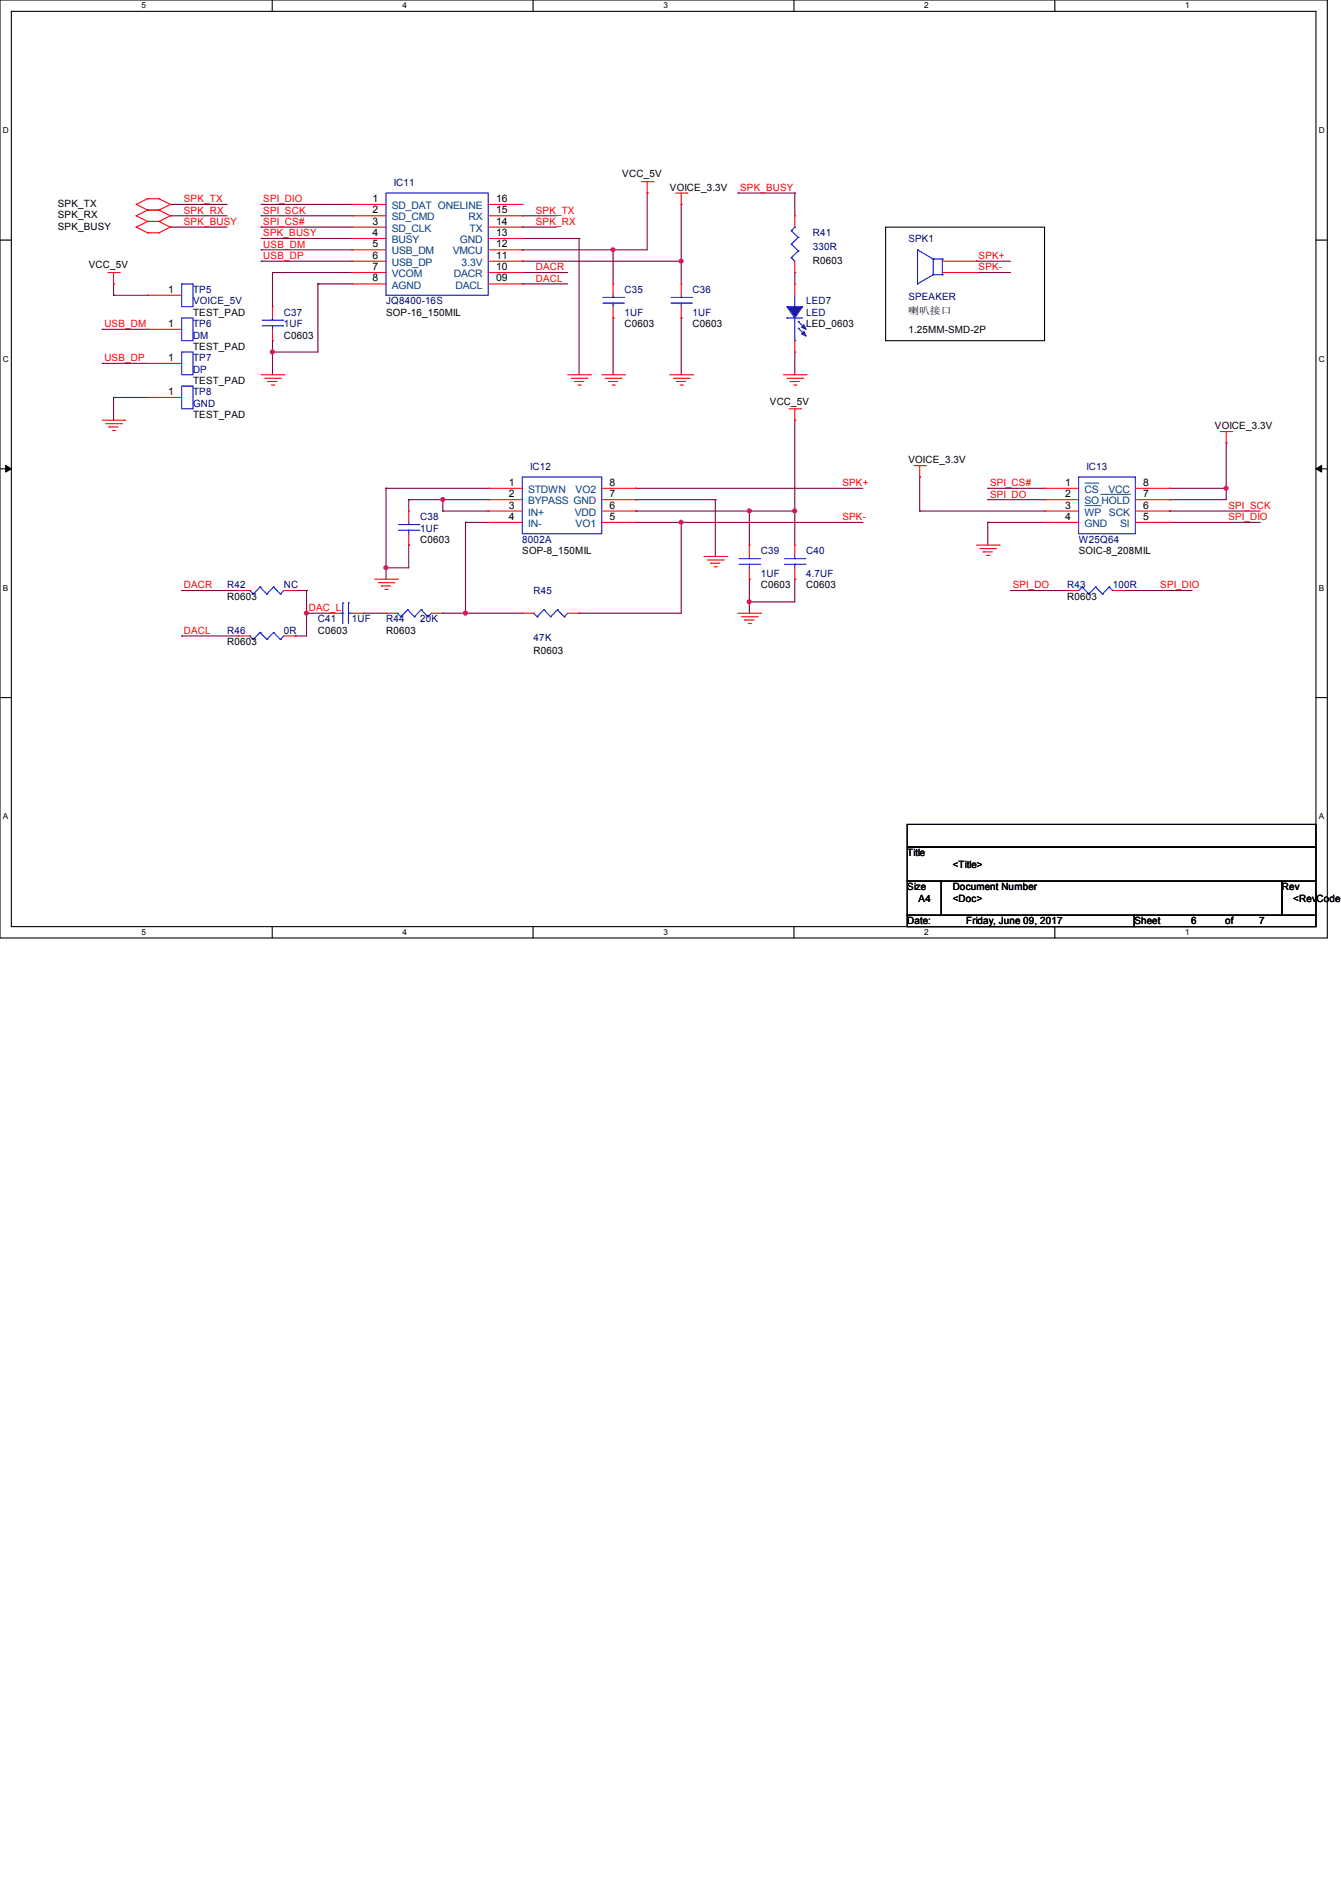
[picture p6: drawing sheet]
<svg xmlns="http://www.w3.org/2000/svg" width="210mm" height="297mm" viewBox="0 0 210 297" stroke-linecap="round" stroke-linejoin="round" font-family="sans-serif">
<path d="M0 0h207.9v146.9h-207.9zM1.8 1.8h204.3v143.3h-204.3z" fill="none" stroke="#000" stroke-width=".17"/>
<g fill="#fff">
<path d="M22.2 .2h.7v1.4h-.7z"/>
<path d="M22.2 145.2h.7v1.4h-.7z"/>
</g>
<path d="M42.6 0v1.8M42.6 145.1v1.8" fill="none" stroke="#000" stroke-width=".17"/>
<g fill="#fff">
<path d="M63 .2h.7v1.4h-.7z"/>
<path d="M63 145.2h.7v1.4h-.7z"/>
</g>
<path d="M83.5 0v1.8M83.5 145.1v1.8" fill="none" stroke="#000" stroke-width=".17"/>
<g fill="#fff">
<path d="M103.9 .2h.7v1.4h-.7z"/>
<path d="M103.9 145.2h.7v1.4h-.7z"/>
</g>
<path d="M124.3 0v1.8M124.3 145.1v1.8" fill="none" stroke="#000" stroke-width=".17"/>
<g fill="#fff">
<path d="M144.7 .2h.7v1.4h-.7z"/>
<path d="M144.7 145.2h.7v1.4h-.7z"/>
</g>
<path d="M165.2 0v1.8M165.2 145.1v1.8" fill="none" stroke="#000" stroke-width=".17"/>
<g fill="#fff">
<path d="M185.6 .2h.7v1.4h-.7z"/>
<path d="M185.6 145.2h.7v1.4h-.7z"/>
<path d="M.5 19.7h.9v1.4h-.9z"/>
<path d="M206.5 19.7h.9v1.4h-.9z"/>
<path d="M.5 55.5h.9v1.4h-.9z"/>
<path d="M206.5 55.5h.9v1.4h-.9z"/>
</g>
<path d="M0 37.6h1.8M206.1 37.6h1.8" fill="none" stroke="#000" stroke-width=".17"/>
<g fill="#fff">
<path d="M.5 91.3h.8v1.4h-.8z"/>
<path d="M206.5 91.3h.8v1.4h-.8z"/>
</g>
<path d="M0 73.4h1.8M206.1 73.4h1.8" fill="none" stroke="#000" stroke-width=".17"/>
<path d="M.9 72.9l.9 .5-.9 .5zM206.1 73.4l.9-.5v1z" fill="#000" stroke="#000" stroke-width=".16"/>
<g fill="#fff">
<path d="M.5 127.1h.8v1.4h-.8z"/>
<path d="M206.5 127.1h.8v1.4h-.8z"/>
</g>
<path d="M138.7 35.6h24.9v17.7h-24.9zM0 109.2h1.8M206.1 109.2h1.8M142.1 129.1h64v3.5h-64zM142.1 132.6h64v5.4h-64zM142.1 138h5.3v5.3h-5.3zM147.4 138h53.3v5.3h-53.3zM200.7 138h5.4v5.3h-5.4zM142.1 143.3h35.5v1.8h-35.5zM177.6 143.3h28.5v1.8h-28.5z" fill="none" stroke="#000" stroke-width=".17"/>
<g fill="none" stroke="#800040" stroke-width=".17">
<path d="M26.7 32h.1M26.7 33.8h.1M26.7 35.6h.1M26.7 32h8.9M26.7 33.8h8.9M26.7 35.6h8.9M40.9 32h.1M40.9 33.8h.1M40.9 35.6h.1M40.9 37.3h.1M40.9 39.1h.1M40.9 32h14.2"/>
<path d="M40.9 33.8h14.2M40.9 35.6h14.2M40.9 37.3h14.2M40.9 39.1h14.2M81.8 33.8h.1M81.8 35.6h.1M81.8 37.3h.1M81.8 39.1h.1M81.8 33.8h5.3M81.8 35.6h5.3M81.8 37.3h8.9M90.7 37.3h.1"/>
<path d="M90.7 37.3v21.4M96 39.1h.1M96 39.1v5.3M101.3 30.2h.1M101.3 30.2v8.9h-19.5M106.7 32h.1M106.7 32v12.4M115.6 30.2h.1M115.6 30.2h8.9M124.5 30.2h.1M124.5 30.2v3.6M16 51.6h.1"/>
<path d="M16 56.9h.1M16 51.6h7.1M16 56.9h7.1M17.8 46.2h.1M17.8 44.4h.1M17.8 46.2h5.3M17.8 44.4v1.8M40.9 40.9h.1M40.9 40.9h14.2M42.7 53.3h.1M42.7 55.1h.1M42.7 42.7h.1"/>
<path d="M42.7 42.7v5.3M42.7 53.3v5.4M42.7 42.7h12.4M49.8 44.4h.1M49.8 44.4h5.3M49.8 44.4v10.7h-7.1M81.8 40.9h.1M81.8 42.7h.1M81.8 44.4h.1M81.8 40.9h24.9M81.8 42.7h7.1M81.8 44.4h7.1"/>
<path d="M96 49.8h.1M96 49.8v8.9M106.7 49.8h.1M106.7 40.9h.1M106.7 49.8v8.9M124.5 42.7h.1M124.5 55.1h.1M124.5 42.7v1.7M124.5 55.1v3.6M152.9 40.9h.1M152.9 42.7h.1M152.9 40.9h5.3"/>
<path d="M152.9 42.7h5.3M17.8 62.2h.1M17.8 62.2v3.6M17.8 62.2h5.3M60.5 76.5h.1M60.5 76.5v14.2M60.5 76.5h16M64 78.2h.1M64 78.2h12.5M64 78.2v1.8M69.3 78.2h.1M69.3 78.2v1.8"/>
<path d="M99.6 78.2h.1M99.6 76.5h.1M99.6 76.5h35.5M99.6 78.2h12.4M112 78.2h.1M112 78.2v8.9M124.5 65.8h.1M124.5 65.8v19.5M144 74.7h.1M144 74.7v5.3M154.7 76.5h.1M154.7 78.2h.1"/>
<path d="M154.7 76.5h8.9M154.7 78.2h8.9M183.1 76.5h.1M183.1 78.2h.1M183.1 76.5h8.9M192 69.3h.1M192 76.5h.1M192 69.3v8.9h-8.9M28.4 92.5h.1M28.4 99.6h.1M28.4 92.5h8.9M28.4 99.6h8.9"/>
<path d="M46.2 92.5h.1M46.2 99.6h.1M46.2 92.5h1.8M48 92.5h.1M48 96h.1M48 92.5v7.1h-1.8M48 96h3.6M56.9 96h.1M56.9 96h3.6M60.5 88.9h.1M64 85.3h.1M64 85.3v3.6h-3.5"/>
<path d="M69.3 80h.1M69.3 96h.1M69.3 80h7.2M69.3 96h12.5M72.9 81.8h.1M72.9 96h.1M72.9 81.8h3.6M72.9 81.8v14.2M90.7 96h.1M99.6 81.8h.1M99.6 80h.1M99.6 81.8h35.5"/>
<path d="M99.6 80h24.9M106.7 81.8h.1M106.7 81.8v14.2h-16M117.3 80h.1M117.3 94.2h.1M117.3 90.7h.1M117.3 80v5.3M117.3 90.7v5.3M124.5 80h.1M124.5 90.7h.1M124.5 90.7v3.5h-7.2M144 80h.1"/>
<path d="M144 80h19.6M154.7 81.8h.1M154.7 81.8h8.9M154.7 81.8v3.5M158.2 92.5h.1M158.2 92.5h8.9M176 92.5h.1M176 92.5h10.7M183.1 80h.1M183.1 81.8h.1M183.1 81.8h14.3M183.1 80h14.3"/>
</g>
<g fill="#f0f" stroke="#f0f" stroke-width=".17">
<circle cx="192" cy="76.4" r=".32"/>
<circle cx="60.4" cy="88.9" r=".32"/>
<circle cx="48" cy="96" r=".32"/>
<circle cx="72.9" cy="96" r=".32"/>
<circle cx="106.7" cy="81.8" r=".32"/>
<circle cx="124.4" cy="80" r=".32"/>
<circle cx="117.3" cy="94.2" r=".32"/>
<circle cx="42.7" cy="55.1" r=".32"/>
<circle cx="96" cy="39.1" r=".32"/>
<circle cx="106.7" cy="40.9" r=".32"/>
<circle cx="69.3" cy="78.2" r=".32"/>
<circle cx="117.3" cy="80" r=".32"/>
</g>
<g fill="none" stroke="#f00" stroke-width=".17">
<path d="M21.3 32h.1M21.3 33.8h.1M21.3 35.6h.1M21.3 32l1.8 .9M21.3 33.8l1.8 .9M21.3 35.6l1.8 .8M23.1 31.1h.1M23.1 32.9h.1M23.1 34.7h.1M23.1 36.4h.1M23.1 31.1l-1.8 .9M23.1 31.1h1.8"/>
<path d="M23.1 32.9h1.8M23.1 32.9l-1.8 .9M23.1 34.7h1.8M23.1 34.7l-1.8 .9M23.1 36.4h1.8M24.9 31.1h.1M24.9 32.9h.1M24.9 34.7h.1M24.9 36.4h.1M24.9 31.1l1.8 .9M24.9 32.9l1.8 .9M24.9 34.7l1.8 .9"/>
<path d="M26.7 32h.1M26.7 33.8h.1M26.7 35.6h.1M26.7 32l-1.8 .9M26.7 33.8l-1.8 .9M26.7 35.6l-1.8 .8M55.1 32h.1M55.1 33.8h.1M55.1 35.6h.1M55.1 37.3h.1M55.1 39.1h.1M55.1 32h5.4"/>
<path d="M55.1 33.8h5.4M55.1 35.6h5.4M55.1 37.3h5.4M55.1 39.1h5.4M76.5 32h5.3M76.5 33.8h5.3M76.5 35.6h5.3M76.5 37.3h5.3M76.5 39.1h5.3M81.8 32h.1M81.8 33.8h.1M81.8 35.6h.1"/>
<path d="M81.8 37.3h.1M81.8 39.1h.1M100.5 28.4h1.7M101.3 30.2h.1M101.3 28.4v1.8M102.2 28.4h.1M105.8 30.2h1.8M106.7 32h.1M106.7 30.2v1.8M107.6 30.2h.1M124.5 33.8h.1M124.5 33.8v1.8"/>
<path d="M16.9 42.7h1.8M17.8 44.4h.1M17.8 42.7v1.7M18.7 42.7h.1M23.1 46.2h.1M23.1 51.6h.1M23.1 56.9h.1M23.1 46.2h5.3M23.1 51.6h5.3M23.1 56.9h5.3M40.9 58.7h3.5M41.4 59.2h2.5"/>
<path d="M42 59.7h.1M42 59.7h1.4M42.7 48h.1M42.7 53.3h.1M42.7 48v1.8M42.7 51.6v1.7M43.9 59.2h.1M44.4 58.7h.1M55.1 40.9h.1M55.1 42.7h.1M55.1 44.4h.1M55.1 42.7h5.4"/>
<path d="M55.1 40.9h5.4M55.1 44.4h5.4M76.5 42.7h5.3M76.5 40.9h5.3M76.5 44.4h5.3M81.8 40.9h.1M81.8 42.7h.1M81.8 44.4h.1M88.9 58.7h3.6M89.5 59.2h2.4M90 59.7h.1M90 59.7h1.4"/>
<path d="M91.9 59.2h.1M92.5 58.7h.1M94.2 58.7h3.6M94.8 59.2h2.4M95.3 59.7h.1M95.3 59.7h1.4M96 44.4h.1M96 49.8h.1M96 44.4v1.8M96 48v1.8M97.2 59.2h.1M97.8 58.7h.1"/>
<path d="M104.9 58.7h3.6M105.5 59.2h2.4M106 59.7h.1M106 59.7h1.4M106.7 44.4h.1M106.7 49.8h.1M106.7 44.4v1.8M106.7 48v1.8M107.9 59.2h.1M108.5 58.7h.1M122.7 58.7h3.5M123.2 59.2h2.5"/>
<path d="M123.7 59.7h.1M123.7 59.7h1.5M124.5 44.4h.1M124.5 55.1h.1M124.5 42.7h.1M124.5 40.9v1.8M124.5 44.4v1.8M124.5 53.3v1.8M125.7 59.2h.1M126.2 58.7h.1M147.6 42.7h5.3M147.6 40.9h5.3"/>
<path d="M152.9 42.7h.1M152.9 40.9h.1M16 65.8h3.6M16.6 66.3h2.4M17.1 66.8h.1M17.1 66.8h1.4M17.6 67.4h.3M17.9 67.4h.1M19 66.3h.1M19.6 65.8h.1M23.1 62.2h.1M23.1 62.2h5.3"/>
<path d="M42.5 60.3h.3M42.8 60.3h.1M76.5 76.5h.1M76.5 78.2h.1M76.5 76.5h5.3M76.5 78.2h5.3M90.5 60.3h.3M90.8 60.3h.1M94.2 76.5h5.4M94.2 78.2h5.4M95.8 60.3h.4M96.2 60.3h.1"/>
<path d="M99.6 76.5h.1M99.6 78.2h.1M106.5 60.3h.3M106.8 60.3h.1M123.6 64h1.7M124.3 60.3h.3M124.5 65.8h.1M124.5 64v1.8M124.6 60.3h.1M125.3 64h.1M143.1 72.9h1.8M144 74.7h.1"/>
<path d="M144 72.9v1.8M144.9 72.9h.1M163.6 76.5h.1M163.6 78.2h.1M163.6 76.5h5.3M163.6 78.2h5.3M177.8 76.5h5.3M177.8 78.2h5.3M183.1 76.5h.1M183.1 78.2h.1M191.1 67.6h1.8M192 69.3h.1"/>
<path d="M192 67.6v1.7M192.9 67.6h.1M37.3 92.5h.1M37.3 99.6h.1M37.3 92.5h1.8M37.3 99.6h1.8M44.4 92.5h1.8M44.4 99.6h1.8M46.2 92.5h.1M46.2 99.6h.1M51.6 96h.1M51.6 96h1.7"/>
<path d="M55.1 96h1.8M56.9 96h.1M58.7 90.7h3.5M59.2 91.2h2.5M59.7 91.7h.1M59.7 91.7h1.5M60.3 92.3h.3M60.5 96h.1M60.5 96h1.7M60.6 92.3h.1M61.7 91.2h.1M62.2 90.7h.1"/>
<path d="M64 80h.1M64 85.3h.1M64 80v1.8M64 83.6v1.7M67.6 96h1.7M69.3 96h.1M76.5 80h.1M76.5 81.8h.1M76.5 80h5.3M76.5 81.8h5.3M81.8 96h.1M81.8 96h1.8"/>
<path d="M88.9 96h1.8M90.7 96h.1M94.2 80h5.4M94.2 81.8h5.4M99.6 80h.1M99.6 81.8h.1M110.2 87.1h3.6M110.8 87.7h2.4M111.3 88.2h.1M111.3 88.2h1.4M111.8 88.7h.4M112.2 88.7h.1"/>
<path d="M113.2 87.7h.1M113.8 87.1h.1M115.6 96h3.5M116.1 96.6h2.5M116.6 97.1h.1M116.6 97.1h1.5M117.2 97.6h.3M117.3 85.3h.1M117.3 90.7h.1M117.3 85.3v1.8M117.3 88.9v1.8M117.5 97.6h.1"/>
<path d="M118.6 96.6h.1M119.1 96h.1M124.5 85.3h.1M124.5 90.7h.1M124.5 85.3v1.8M124.5 88.9v1.8M152.9 85.3h3.6M153.5 85.9h2.4M154 86.4h.1M154 86.4h1.4M154.5 87h.4M154.9 87h.1"/>
<path d="M155.9 85.9h.1M156.5 85.3h.1M163.6 80h.1M163.6 81.8h.1M163.6 80h5.3M163.6 81.8h5.3M167.1 92.5h.1M167.1 92.5h1.8M174.2 92.5h1.8M176 92.5h.1M177.8 80h5.3M177.8 81.8h5.3"/>
<path d="M183.1 80h.1M183.1 81.8h.1"/>
</g>
<g fill="none" stroke="#00f" stroke-width=".17">
<path d="M60.5 30.2h16v16h-16zM123.9 38.2h.1M123.9 36.1h.1M123.9 38.2l1.1 1.1M123.9 36.1l1.1 1.1M124.5 35.6h.1M124.5 35.6l-.6 .5M125 39.3h.1M125 37.2h.1M125 39.3l-1.1 1M125 37.2l-1.1 1M143.7 39.1h.1"/>
<path d="M143.7 39.1v5.3M143.7 39.1l2.4 1.5M28.4 44.4h1.8v3.6h-1.8zM28.4 49.8h1.8v3.5h-1.8zM28.4 55.1h1.8v3.6h-1.8zM41.1 51h3.2M41.1 50.1h3.2M42.7 50.1h.1M42.7 51h.1M42.7 49.8v.3M42.7 51v.6M44.3 51h.1"/>
<path d="M44.3 50.1h.1M94.4 47.5h3.2M94.4 46.6h3.2M96 46.6h.1M96 47.5h.1M96 46.2v.4M96 47.5v.5M97.6 47.5h.1M97.6 46.6h.1M105.1 47.5h3.2M105.1 46.6h3.2M106.7 46.6h.1"/>
<path d="M106.7 47.5h.1M106.7 46.2v.4M106.7 47.5v.5M108.3 47.5h.1M108.3 46.6h.1M123.2 49.8h.1M123.2 49.8h2.5M123.9 40.3h.1M123.9 40.3l.6 .6M124.5 48h.1M124.5 53.3h.1M124.5 46.2v1.8"/>
<path d="M124.5 49.8v3.5M125 50.3h.1M125 51.4h.1M125 50.3l1.1 1.1M125 51.4l1.1 1.1M143.7 44.4h.1M146.1 40.6h.1M146.1 43h.1M146.1 43l-2.4 1.4M146.1 40.6v2.4M146.1 43h1.5M146.1 40.6h1.5"/>
<path d="M147.6 43h.1M147.6 40.6h.1M147.6 40.6v2.4M28.4 60.5h1.8v3.5h-1.8zM81.8 74.7h12.4v8.9h-12.4zM168.9 74.7h8.9v8.9h-8.9zM39.1 92.5h.1M39.1 99.6h.1M39.1 92.5l.6 .5M39.1 99.6l.6 .5M39.7 93h.1M40.7 91.9h.1"/>
<path d="M40.7 99h.1M40.7 91.9l1.1 1.1M40.7 91.9l-1 1.1M40.7 99l1.1 1.1M40.7 99l-1 1.1M41.8 93h.1M42.8 91.9h.1M42.8 99h.1M42.8 91.9l1.1 1.1M42.8 91.9l-1 1.1M42.8 99l1.1 1.1M42.8 99l-1 1.1"/>
<path d="M43.9 93h.1M44.4 92.5l-.5 .5M44.4 99.6l-.5 .5M53.3 96h.4M53.7 96h.1M53.7 94.4h.1M53.7 94.4v3.2M54.6 94.4h.1M54.6 96h.1M54.6 96h.5M54.6 94.4v3.2M62.2 96h.1"/>
<path d="M62.2 96l.6 .6M62.4 83h3.2M62.4 82.1h3.2M62.8 96.6h.1M63.8 95.5h.1M63.8 95.5l1.1 1.1M63.8 95.5l-1 1.1M64 82.1h.1M64 83h.1M64 81.8v.3M64 83v.6M64.9 96.6h.1"/>
<path d="M65.6 83h.1M65.6 82.1h.1M66 95.5h.1M66 95.5l1 1.1M66 95.5l-1.1 1.1M67 96.6h.1M67.6 96l-.6 .6M83.6 96h.1M83.6 96l.5 .6M84.1 96.6h.1M85.2 95.5h.1M85.2 95.5l1 1.1"/>
<path d="M85.2 95.5l-1.1 1.1M86.2 96.6h.1M87.3 95.5h.1M87.3 95.5l1 1.1M87.3 95.5l-1.1 1.1M88.3 96.6h.1M88.9 96l-.6 .6M115.7 88.3h3.3M115.7 87.5h3.3M117.3 87.5h.1M117.3 88.3h.1M117.3 87.1v.4"/>
<path d="M117.3 88.3v.6M119 88.3h.1M119 87.5h.1M122.9 88.3h3.2M122.9 87.5h3.2M124.5 87.5h.1M124.5 88.3h.1M124.5 87.1v.4M124.5 88.3v.6M126.1 88.3h.1M126.1 87.5h.1M169.5 91.9h.1"/>
<path d="M169.5 91.9l-.6 .6M169.5 91.9l1 1.1M170.5 93h.1M171.6 91.9h.1M171.6 91.9l-1.1 1.1M171.6 91.9l1 1.1M172.6 93h.1M173.7 91.9h.1M173.7 91.9l-1.1 1.1M173.7 91.9l.5 .6M174.2 92.5h.1M39.7 100.1h.1"/>
<path d="M41.8 100.1h.1M43.9 100.1h.1"/>
</g>
<g fill="#00f" stroke="#00f" stroke-width=".17">
<path d="M123.2 48h2.5l-1.2 1.8z" fill-rule="evenodd"/>
<path d="M125.9 51.9l.3 .7-.7-.3z" fill-rule="evenodd"/>
<path d="M125.9 50.8l.3 .8-.7-.4z" fill-rule="evenodd"/>
</g>
<path d="M169.9 75.6h2.1M169.9 79.2h2.4M172 75.6h.1M172.3 79.2h.1M172.3 77.4h4.6M176.9 77.4h.1" fill="none" stroke="#004080" stroke-width=".16"/>
<g font-size="1.6" fill="#000080">
<text x="61.7" y="29.2">IC11</text>
<text x="127.3" y="37">R41</text>
<text x="127.3" y="39.1">330R</text>
<text x="142.2" y="37.9">SPK1</text>
<text x="30.2" y="45.9">TP5</text>
<text x="30.2" y="47.7">VOICE_5V</text>
<text x="60.5" y="47.7">JQ8400-16S</text>
<text x="97.8" y="45.9">C35</text>
<text x="108.5" y="45.9">C36</text>
<text x="126.2" y="47.7">LED7</text>
<text x="142.2" y="46.9">SPEAKER</text>
<text x="30.2" y="51.2">TP6</text>
<text x="30.2" y="53">DM</text>
<text x="44.5" y="49.4">C37</text>
<text x="44.5" y="51.2">1UF</text>
<text x="97.8" y="49.4">1UF</text>
<text x="108.5" y="49.4">1UF</text>
<text x="126.2" y="49.4">LED</text>
<text x="30.2" y="56.6">TP7</text>
<text x="30.2" y="58.3">DP</text>
<text x="30.2" y="61.9">TP8</text>
<text x="30.2" y="63.7">GND</text>
<text x="83" y="73.6">IC12</text>
<text x="170.1" y="73.6">IC13</text>
<text x="65.8" y="81.4">C38</text>
<text x="65.8" y="83.2">1UF</text>
<text x="81.8" y="85">8002A</text>
<text x="119.1" y="86.8">C39</text>
<text x="126.2" y="86.8">C40</text>
<text x="168.9" y="85">W25Q64</text>
<text x="35.6" y="92.1">R42</text>
<text x="44.5" y="92.1">NC</text>
<text x="83.6" y="93">R45</text>
<text x="119.1" y="90.3">1UF</text>
<text x="126.2" y="90.3">4.7UF</text>
<text x="167.1" y="92.1">R43</text>
<text x="174.3" y="92.1">100R</text>
<text x="35.6" y="99.2">R46</text>
<text x="44.5" y="99.2">0R</text>
<text x="49.8" y="97.5">C41</text>
<text x="55.1" y="97.5">1UF</text>
<text x="60.5" y="97.5">R44</text>
<text x="65.8" y="97.5">20K</text>
<text x="83.6" y="100.3">47K</text>
</g>
<g font-size="1.6">
<text x="97.5" y="27.8">VCC_5V</text>
<text x="104.9" y="29.9">VOICE_3.3V</text>
<text x="9.1" y="32.4">SPK_TX</text>
<text x="9.1" y="34.2">SPK_RX</text>
<text x="9.1" y="35.9">SPK_BUSY</text>
<text x="58.3" y="31.6">1</text>
<text x="58.3" y="33.4">2</text>
<text x="58.3" y="35.2">3</text>
<text x="77.7" y="31.6">16</text>
<text x="77.7" y="33.4">15</text>
<text x="77.7" y="35.2">14</text>
<text x="13.9" y="42">VCC_5V</text>
<text x="58.3" y="37">4</text>
<text x="58.3" y="38.7">5</text>
<text x="58.3" y="40.5">6</text>
<text x="77.7" y="37">13</text>
<text x="77.7" y="38.7">12</text>
<text x="77.7" y="40.5">11</text>
<text x="127.3" y="41.3">R0603</text>
<text x="26.3" y="45.8">1</text>
<text x="58.3" y="42.3">7</text>
<text x="58.3" y="44.1">8</text>
<text x="77.7" y="42.3">10</text>
<text x="77.7" y="44.1">09</text>
<text x="26.3" y="51.2">1</text>
<text x="30.2" y="49.4">TEST_PAD</text>
<text x="44.5" y="53">C0603</text>
<text x="60.5" y="49.4">SOP-16_150MIL</text>
<text x="97.8" y="51.2">C0603</text>
<text x="108.5" y="51.2">C0603</text>
<text x="126.2" y="51.2">LED_0603</text>
<text x="142.2" y="49.2">喇叭接口</text>
<text x="142.2" y="52.1">1.25MM-SMD-2P</text>
<text x="26.3" y="56.5">1</text>
<text x="30.2" y="54.8">TEST_PAD</text>
<text x="26.3" y="61.8">1</text>
<text x="30.2" y="60.1">TEST_PAD</text>
<text x="30.2" y="65.4">TEST_PAD</text>
<text x="120.6" y="63.3">VCC_5V</text>
<text x="190.3" y="67.2">VOICE_3.3V</text>
<text x="79.7" y="76.1">1</text>
<text x="79.7" y="77.9">2</text>
<text x="95.5" y="76.1">8</text>
<text x="95.5" y="77.9">7</text>
<text x="142.2" y="72.6">VOICE_3.3V</text>
<text x="166.8" y="76.1">1</text>
<text x="166.8" y="77.9">2</text>
<text x="179" y="76.1">8</text>
<text x="179" y="77.9">7</text>
<text x="79.7" y="79.6">3</text>
<text x="79.7" y="81.4">4</text>
<text x="95.5" y="79.6">6</text>
<text x="95.5" y="81.4">5</text>
<text x="166.8" y="79.6">3</text>
<text x="166.8" y="81.4">4</text>
<text x="179" y="79.6">6</text>
<text x="179" y="81.4">5</text>
<text x="65.8" y="85">C0603</text>
<text x="81.8" y="86.8">SOP-8_150MIL</text>
<text x="168.9" y="86.8">SOIC-8_208MIL</text>
<text x="35.6" y="93.9">R0603</text>
<text x="119.1" y="92.1">C0603</text>
<text x="126.2" y="92.1">C0603</text>
<text x="167.1" y="93.9">R0603</text>
<text x="35.6" y="101">R0603</text>
<text x="49.8" y="99.2">C0603</text>
<text x="60.5" y="99.2">R0603</text>
<text x="83.6" y="102.4">R0603</text>
<text x="142.1" y="134.1">Title</text>
<text x="149.2" y="135.8">&lt;Title&gt;</text>
<text x="142.1" y="139.4">Size</text>
<text x="143.9" y="141.2">A4</text>
<text x="149.2" y="139.4">Document Number</text>
<text x="149.2" y="141.2">&lt;Doc&gt;</text>
<text x="200.8" y="139.4">Rev</text>
<text x="202.5" y="141.2">&lt;RevCode&gt;</text>
<text x="142.1" y="144.7">Date:</text>
<text x="151.3" y="144.7">Friday, June 09, 2017</text>
<text x="177.6" y="144.7">Sheet</text>
<text x="186.5" y="144.7">6</text>
<text x="191.9" y="144.7">of</text>
<text x="197.2" y="144.7">7</text>
</g>
<g font-size="1.6" fill="#f00">
<text x="115.9" y="29.9">SPK_BUSY</text>
<text x="28.8" y="31.7">SPK_TX</text>
<text x="28.8" y="33.4">SPK_RX</text>
<text x="28.8" y="35.2">SPK_BUSY</text>
<text x="41.2" y="31.7">SPI_DIO</text>
<text x="41.2" y="33.4">SPI_SCK</text>
<text x="41.2" y="35.2">SPI_CS#</text>
<text x="83.9" y="33.4">SPK_TX</text>
<text x="83.9" y="35.2">SPK_RX</text>
<text x="41.2" y="37">SPK_BUSY</text>
<text x="41.2" y="38.8">USB_DM</text>
<text x="41.2" y="40.6">USB_DP</text>
<text x="153.3" y="40.6">SPK+</text>
<text x="83.9" y="42.3">DACR</text>
<text x="83.9" y="44.1">DACL</text>
<text x="153.3" y="42.3">SPK-</text>
<text x="16.3" y="51.2">USB_DM</text>
<text x="16.3" y="56.6">USB_DP</text>
<text x="131.9" y="76.1">SPK+</text>
<text x="155" y="76.1">SPI_CS#</text>
<text x="155" y="77.9">SPI_DO</text>
<text x="131.9" y="81.4">SPK-</text>
<text x="192.4" y="79.7">SPI_SCK</text>
<text x="192.4" y="81.4">SPI_DIO</text>
<text x="28.8" y="92.1">DACR</text>
<text x="48.3" y="95.7">DAC_L</text>
<text x="158.6" y="92.1">SPI_DO</text>
<text x="181.7" y="92.1">SPI_DIO</text>
<text x="28.8" y="99.2">DACL</text>
</g>
<g font-size="1.6" fill="#004080">
<text x="61.3" y="32.7">SD_DAT ONELINE</text>
<text x="61.3" y="34.5">SD_CMD</text>
<text x="73.4" y="34.5">RX</text>
<text x="61.3" y="36.3">SD_CLK</text>
<text x="61.3" y="38.1">BUSY</text>
<text x="61.3" y="39.8">USB_DM</text>
<text x="61.3" y="41.6">USB_DP</text>
<text x="70.9" y="39.8">VMCU</text>
<text x="72" y="38.1">GND</text>
<text x="72.3" y="41.6">3.3V</text>
<text x="73.5" y="36.3">TX</text>
<text x="61.3" y="43.4">VCOM</text>
<text x="61.3" y="45.2">AGND</text>
<text x="71.1" y="43.4">DACR</text>
<text x="71.3" y="45.2">DACL</text>
<text x="82.7" y="77.2">STDWN</text>
<text x="90.1" y="77.2">VO2</text>
<text x="169.8" y="77.2">CS</text>
<text x="173.6" y="77.2">VCC</text>
<text x="82.7" y="79">BYPASS GND</text>
<text x="82.7" y="80.7">IN+</text>
<text x="82.7" y="82.5">IN-</text>
<text x="90" y="80.7">VDD</text>
<text x="90.1" y="82.5">VO1</text>
<text x="169.8" y="79">SO HOLD</text>
<text x="169.8" y="80.7">WP</text>
<text x="169.8" y="82.5">GND</text>
<text x="173.7" y="80.7">SCK</text>
<text x="175.4" y="82.5">SI</text>
</g>
<g font-size="1.3">
<text x="22.2" y="1.3">5</text>
<text x="63" y="1.3">4</text>
<text x="103.9" y="1.3">3</text>
<text x="144.7" y="1.3">2</text>
<text x="185.6" y="1.3">1</text>
<text x=".5" y="20.8">D</text>
<text x="206.5" y="20.8">D</text>
<text x=".5" y="56.6">C</text>
<text x="206.5" y="56.6">C</text>
<text x=".5" y="92.5">B</text>
<text x="206.5" y="92.5">B</text>
<text x=".5" y="128.3">A</text>
<text x="206.5" y="128.3">A</text>
<text x="22.2" y="146.4">5</text>
<text x="63" y="146.4">4</text>
<text x="103.9" y="146.4">3</text>
<text x="144.7" y="146.4">2</text>
<text x="185.6" y="146.4">1</text>
</g>
</svg>
